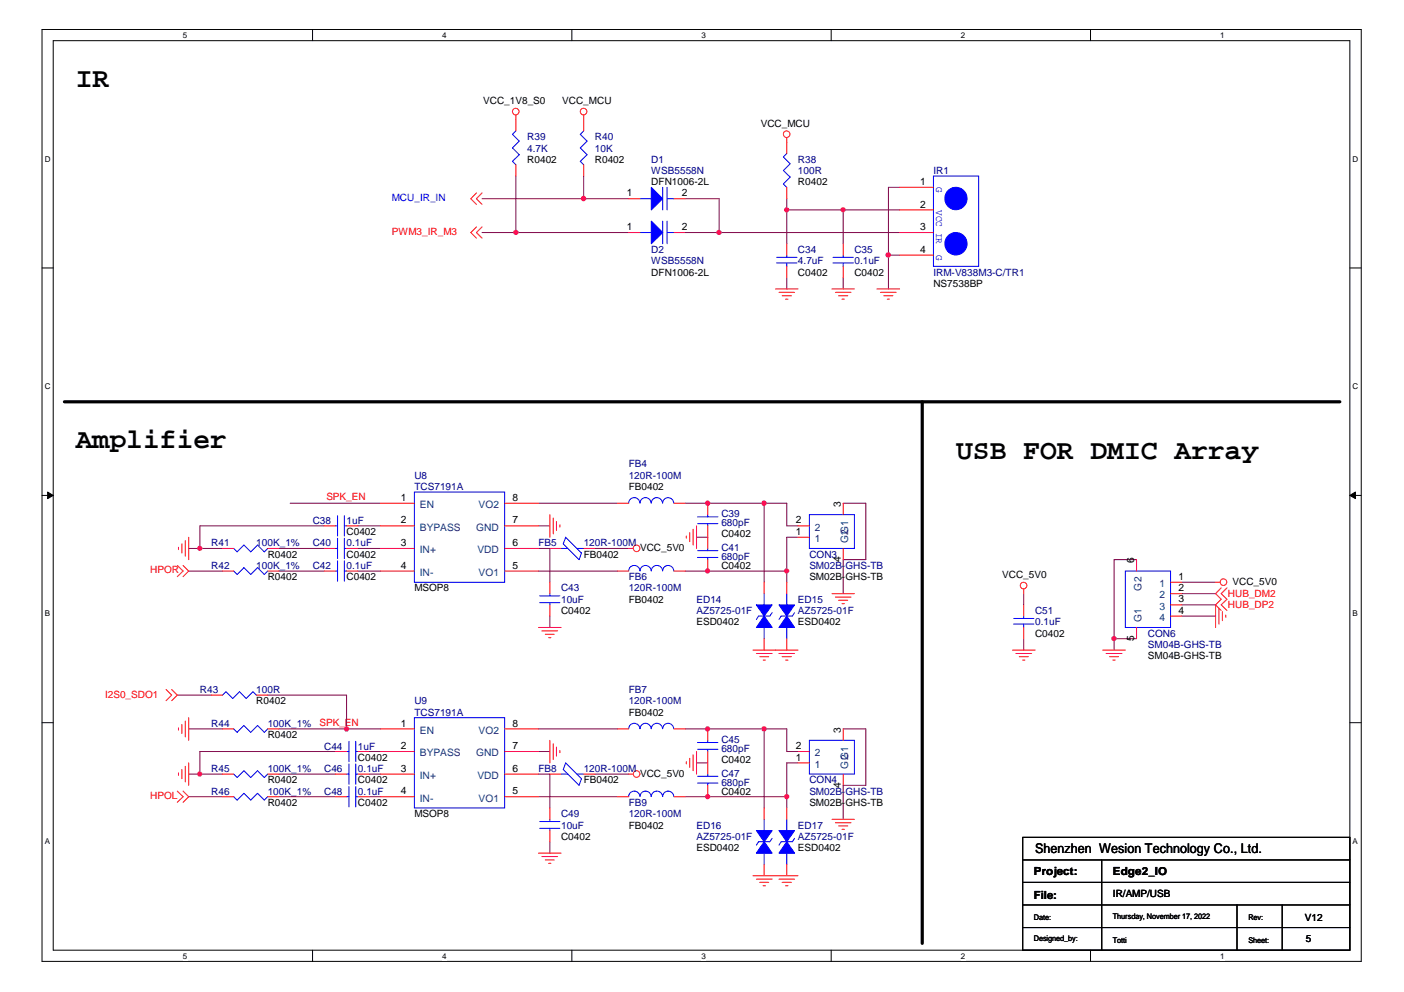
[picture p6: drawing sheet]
<svg xmlns="http://www.w3.org/2000/svg" width="297mm" height="210mm" viewBox="0 0 297 210" stroke-linecap="round" stroke-linejoin="round" font-family="sans-serif">
<path d="M8.9 6.2h279.1v197.2h-279.1zM11.3 8.6h274.3v192.5h-274.3z" fill="none" stroke="#000" stroke-width=".21"/>
<g fill="#fff">
<path d="M38.7 6.5h.9v1.9h-.9z"/>
<path d="M38.7 201.3h.9v1.9h-.9z"/>
</g>
<path d="M66.1 6.2v2.4M66.1 201.1v2.3" fill="none" stroke="#000" stroke-width=".21"/>
<g fill="#fff">
<path d="M93.6 6.5h.9v1.9h-.9z"/>
<path d="M93.6 201.3h.9v1.9h-.9z"/>
</g>
<path d="M121 6.2v2.4M121 201.1v2.3" fill="none" stroke="#000" stroke-width=".21"/>
<g fill="#fff">
<path d="M148.4 6.5h1v1.9h-1z"/>
<path d="M148.4 201.3h1v1.9h-1z"/>
</g>
<path d="M175.9 6.2v2.4M175.9 201.1v2.3" fill="none" stroke="#000" stroke-width=".21"/>
<g fill="#fff">
<path d="M203.3 6.5h.9v1.9h-.9z"/>
<path d="M203.3 201.3h.9v1.9h-.9z"/>
</g>
<path d="M230.7 6.2v2.4M230.7 201.1v2.3" fill="none" stroke="#000" stroke-width=".21"/>
<g fill="#fff">
<path d="M258.1 6.5h1v1.9h-1z"/>
<path d="M258.1 201.3h1v1.9h-1z"/>
<path d="M9.5 32.7h1.2v1.9h-1.2z"/>
<path d="M286.2 32.7h1.2v1.9h-1.2z"/>
<path d="M9.5 80.7h1.2v1.9h-1.2z"/>
<path d="M286.2 80.7h1.2v1.9h-1.2z"/>
</g>
<path d="M8.9 56.7h2.4M285.6 56.7h2.4" fill="none" stroke="#000" stroke-width=".21"/>
<g fill="#fff">
<path d="M9.5 128.9h1.1v1.9h-1.1z"/>
<path d="M286.2 128.9h1.1v1.9h-1.1z"/>
</g>
<path d="M8.9 104.8h2.4M285.6 104.8h2.4" fill="none" stroke="#000" stroke-width=".21"/>
<g fill="#000" stroke="#000" stroke-width=".21">
<path d="M10.1 104.1l1.2 .7-1.2 .7z" fill-rule="evenodd"/>
<path d="M285.6 104.8l1.2-.7v1.4z" fill-rule="evenodd"/>
</g>
<g fill="#fff">
<path d="M9.5 177h1.1v1.9h-1.1z"/>
<path d="M286.2 177h1.1v1.9h-1.1z"/>
</g>
<path d="M8.9 152.9h2.4M285.6 152.9h2.4M216.4 177.2h69.2v23.9h-69.2zM216.4 196.3h69.2M216.4 191.5h69.2M216.4 186.7h69.2M216.4 182h69.2M233.1 182v19.1M261.7 191.5v9.6M271.3 191.5v9.6" fill="none" stroke="#000" stroke-width=".21"/>
<path d="M13.6 85h269.9M195.1 85v114.6" fill="none" stroke="#000" stroke-width=".68"/>
<g fill="none" stroke="#800040" stroke-width=".21">
<path d="M109.1 37.3v11.9M123.5 37.3v4.8M190.3 39.6h-2.3v21.5M102 49.2h31M102 42.1h31M144.9 49.2h45.4M144.9 42.1h7.2v7.1M166.5 42.1v9.5M166.5 58.7v2.4M166.5 44.4h23.8M178.4 44.4v7.2M178.4 58.7v2.4"/>
<path d="M188 54h2.3M39.9 116h7.2M59 116h9.6M61.4 106.5h19.1M68.6 111.3h-26.3v4.7M75.7 116h4.8M75.7 111.3h4.8M113.9 116h2.4v7.2M113.9 111.3h2.4M113.9 106.5h16.7M125.9 116h7.1M144.9 106.5h21.6v4.8h2.3"/>
<path d="M147.4 113.7h2.3M161.7 106.5v16.7M168.8 113.7h-2.3v9.5M178.4 106.5h4.8v11.9h-4.8v7.2M240.5 118.4h-4.8v19.2M39.9 120.8h7.2M59 120.8h9.6M75.7 120.8h4.8M113.9 120.8h16.7M116.3 130.4v2.4M144.9 120.8h21.6M216.6 125.6v2.4"/>
<path d="M216.6 135.1v2.5M235.7 135.1h4.8M250 130.4h7.2M250 123.2h7.2M250 128h7.2M250 125.6h7.2M37.5 147.1h7.2M39.9 154.2h7.2M56.6 147.1h16.7v7.1M59 154.2h21.5M71 159h-28.7v4.8M78.1 159h2.4"/>
<path d="M113.9 154.2h16.7M113.9 159h2.4M144.9 154.2h21.6v4.8h2.3M161.7 154.2v16.8M178.4 154.2h4.8v12h-4.8v7.2M39.9 163.8h7.2M39.9 168.6h7.2M59 163.8h12M59 168.6h12M78.1 163.8h2.4M78.1 168.6h2.4M113.9 163.8h2.4v7.2"/>
<path d="M113.9 168.6h16.7M116.3 178.1v2.4M125.9 163.8h7.1M144.9 168.6h21.6M147.4 161.4h2.3M168.8 161.4h-2.3v9.6"/>
</g>
<g fill="#f0f" stroke="#f0f" stroke-width=".21">
<circle cx="166.4" cy="168.6" r=".45"/>
<circle cx="149.7" cy="168.6" r=".45"/>
<circle cx="161.6" cy="154.2" r=".46"/>
<circle cx="149.7" cy="154.2" r=".46"/>
<circle cx="73.3" cy="154.2" r=".47"/>
<circle cx="42.3" cy="163.8" r=".45"/>
<circle cx="161.6" cy="106.5" r=".46"/>
<circle cx="166.4" cy="120.8" r=".45"/>
<circle cx="149.7" cy="120.8" r=".45"/>
<circle cx="149.7" cy="106.5" r=".46"/>
<circle cx="42.3" cy="116" r=".45"/>
<circle cx="235.7" cy="135.1" r=".46"/>
<circle cx="152.1" cy="49.2" r=".46"/>
<circle cx="187.9" cy="53.9" r=".47"/>
<circle cx="178.4" cy="44.4" r=".45"/>
<circle cx="123.4" cy="42" r=".46"/>
<circle cx="109.1" cy="49.2" r=".46"/>
<circle cx="166.4" cy="44.4" r=".45"/>
</g>
<g fill="none" stroke="#f00" stroke-width=".21">
<path d="M109.1 24.4v3.3M109.1 34.9v2.4M123.5 24.4v3.3M123.5 34.9v2.4M166.5 29.1v3.4M166.5 39.6v2.5M190.3 39.6h7.2M100.8 48l-1.2 1.2 1.2 1.2M100.8 40.8l-1.2 1.3 1.2 1.1M102 48l-1.2 1.2 1.2 1.2M102 40.8l-1.2 1.3 1.2 1.1M133 42.1h2.4"/>
<path d="M133 49.2h2.4M142.6 42.1h2.3M142.6 49.2h2.3M166.5 51.6v2.4M166.5 56.4v2.3M178.4 51.6v2.4M178.4 56.4v2.3M190.3 44.4h7.2M190.3 49.2h7.2M190.3 54h7.2M164.1 61.1h4.7M164.8 61.9h3.3"/>
<path d="M165.5 62.6h1.9M166.2 63.3h.5M176 61.1h4.8M176.7 61.9h3.3M177.4 62.6h2M178.1 63.3h.5M185.5 61.1h4.8M186.3 61.9h3.3M187 62.6h1.9M187.7 63.3h.5M37.5 119.6l1.2 1.2-1.2 1.2M37.8 115.8v.5"/>
<path d="M38.5 115.1v1.9M38.7 119.6l1.2 1.2-1.2 1.2M39.2 114.4v3.3M39.9 113.7v4.7M47.1 116h2.3M56.6 116h2.4M68.6 116h2.4M68.6 111.3h2.4M73.3 116h2.4M73.3 111.3h2.4M80.5 116h7.2M80.5 106.5h7.2"/>
<path d="M80.5 111.3h7.2M106.8 116h7.1M106.8 106.5h7.1M106.8 111.3h7.1M116.3 108.9v4.8M116.3 116h2.4M117.1 109.6v3.4M117.7 110.3v1.9M118.4 111.1v.4M123.5 116h2.4M130.6 106.5h2.4M133 116h1"/>
<path d="M142.6 106.5h2.3M145.2 113.4v.5M145.9 112.7v1.9M146.6 112v3.3M147.4 111.3v4.7M149.7 106.5v2.4M149.7 111.3v4.7M149.7 118.4v2.4M168.8 111.3h2.4M168.8 113.7h2.4M178.4 106.5v2.4M178.4 116v2.4"/>
<path d="M240.5 118.4v2.4M47.1 120.8h2.3M56.6 120.8h2.4M68.6 120.8h2.4M73.3 120.8h2.4M80.5 120.8h7.2M106.8 120.8h7.1M113.9 132.8h4.8M114.6 133.5h3.4M115.4 134.2h1.9M116.1 134.9h.4M116.3 123.2v2.4"/>
<path d="M116.3 128v2.4M130.6 120.8h2.4M142.6 120.8h2.3M159.3 137.6h9.5M160 138.3h3.4M160.7 139h1.9M161.5 139.7h.4M161.7 123.2v2.4M161.7 135.1v2.5M164.8 138.3h3.3M165.5 139h1.9M166.2 139.7h.5"/>
<path d="M166.5 123.2v2.4M166.5 135.1v2.5M176 125.6h4.8M176.7 126.3h3.3M177.4 127h2M178.1 127.7h.5M214.2 137.6h4.8M214.9 138.3h3.4M215.6 139h2M216.4 139.7h.4M216.6 124.6v1M216.6 128v2.4"/>
<path d="M216.6 132.8v2.3M233.3 137.6h4.8M234 138.3h3.4M234.7 139h1.9M235.5 139.7h.4M240.5 132.8v2.3M247.6 125.6h2.4M247.6 123.2h2.4M247.6 128h2.4M247.6 130.4h2.4M257.2 128v4.8M257.2 123.2h.9"/>
<path d="M257.2 128l1.2 1.2M257.9 128.7v3.4M258.4 124.4l-1.2 1.2 1.2 1.2-1.2 1.2M258.6 129.4v1.9M259.3 130.1v.5M259.6 124.4l-1.2 1.2 1.2 1.2-1.2 1.2 1.2 1.2M35.1 145.9l1.2 1.2-1.2 1.2M36.3 145.9l1.2 1.2-1.2 1.2M37.8 154v.5M38.5 153.3v1.9M39.2 152.6v3.3M39.9 151.9v4.7"/>
<path d="M44.7 147.1h2.4M47.1 154.2h2.3M54.2 147.1h2.4M56.6 154.2h2.4M71 159h2.3M75.7 159h2.4M80.5 154.2h7.2M80.5 159h7.2M106.8 154.2h7.1M106.8 159h7.1M116.3 156.6v4.8M117.1 157.4v3.3"/>
<path d="M117.7 158.1v1.9M118.4 158.8v.5M130.6 154.2h2.4M142.6 154.2h2.3M146.6 159.7v3.4M147.4 159v4.8M149.7 154.2v2.4M149.7 159v4.8M168.8 159h2.4M178.4 154.2v2.4M37.5 167.4l1.2 1.2-1.2 1.2M37.8 163.5v.6"/>
<path d="M38.5 162.8v2M38.7 167.4l1.2 1.2-1.2 1.2M39.2 162.2v3.3M39.9 161.4v4.8M47.1 163.8h2.3M47.1 168.6h2.3M56.6 163.8h2.4M56.6 168.6h2.4M71 163.8h2.3M71 168.6h2.3M75.7 163.8h2.4M75.7 168.6h2.4"/>
<path d="M80.5 163.8h7.2M80.5 168.6h7.2M106.8 163.8h7.1M106.8 168.6h7.1M116.3 171v2.4M116.3 175.7v2.4M116.3 163.8h2.4M123.5 163.8h2.4M130.6 168.6h2.4M133 163.8h1M142.6 168.6h2.3M145.2 161.2v.4"/>
<path d="M145.9 160.5v1.9M149.7 166.2v2.4M161.7 171v2.4M166.5 171v2.4M168.8 161.4h2.4M176 173.4h4.8M176.7 174.1h3.3M177.4 174.8h2M178.1 175.5h.5M178.4 163.8v2.4M113.9 180.5h4.8M114.6 181.2h3.4"/>
<path d="M115.4 182h1.9M116.1 182.7h.4M159.3 185.3h9.5M160 186h3.4M160.7 186.7h1.9M161.5 187.4h.4M161.7 182.9v2.4M164.8 186h3.3M165.5 186.7h1.9M166.2 187.4h.5M166.5 182.9v2.4"/>
<circle cx="109.1" cy="23.6" r=".7"/>
<circle cx="123.5" cy="23.6" r=".7"/>
<circle cx="166.4" cy="28.4" r=".7"/>
<circle cx="134.7" cy="116" r=".7"/>
<circle cx="216.6" cy="123.9" r=".7"/>
<circle cx="258.8" cy="123.2" r=".7"/>
<circle cx="134.7" cy="163.8" r=".7"/>
</g>
<g fill="none" stroke="#00f" stroke-width=".21">
<path d="M109.1 27.7l-.7 .7 1.5 1.5-1.5 1.4 1.5 1.4-1.5 1.4 .7 .8M123.5 27.7l-.7 .7 1.4 1.5-1.4 1.4 1.4 1.4-1.4 1.4 .7 .8M140.2 39.6v4.8M141.1 39.6v4.8M166.5 32.5l-.8 .7 1.5 1.4-1.5 1.5 1.5 1.4-1.5 1.4 .8 .7M197.5 37.3h9.6v19.1h-9.6zM135.4 42.1h2.4M135.4 49.2h2.4M140.2 46.8v4.8M141.1 42.1h1.5M141.1 46.8v4.8M141.1 49.2h1.5"/>
<path d="M164.3 55.6h4.3M164.3 54.5h4.3M166.5 54v.5M166.5 55.6v.8M176.2 55.6h4.4M176.2 54.5h4.4M178.4 54v.5M178.4 55.6v.8M49.4 116l.8 .8 1.4-1.5 1.4 1.5 1.5-1.5 1.4 1.5 .7-.8M71 116h.4M71 111.3h.4M71.4 109.1v4.3"/>
<path d="M71.4 113.9v4.3M71.4 118.7v4.3M72.9 116h.4M72.9 109.1v4.3M72.9 113.9v4.3M72.9 118.7v4.3M72.9 111.3h.4M87.7 104.1h19.1v19.1h-19.1zM118.7 116h1.4M119.7 113.7l3.3 3.3-.5 1.4-3.3-3.3zM122 116h1.5M133 106.4a1.19 1.19 0 0 1 1.2-1.1 1.19 1.19 0 0 1 1.2 1.1 1.19 1.19 0 0 1 1.2-1.1 1.19 1.19 0 0 1 1.2 1.1"/>
<path d="M137.8 106.4a1.19 1.19 0 0 1 1.2-1.1 1.19 1.19 0 0 1 1.2 1.1M140.2 106.4a1.16 1.16 0 0 1 1.2-1.1 1.16 1.16 0 0 1 1.1 1.1M147.6 109.4h4.3M147.6 110.8h4.3M147.6 116.5h4.3M147.6 118h4.3M149.7 108.9v.5M149.7 110.8v.5M149.7 116v.5M149.7 118v.4M171.2 108.9h9.6v7.1h-9.6zM49.4 120.8l.8 .8 1.4-1.5 1.4 1.5 1.5-1.5 1.4 1.5 .7-.8"/>
<path d="M71 120.8h.4M72.9 120.8h.4M114.2 127.5h4.2M114.2 126.1h4.2M116.3 125.6v.5M116.3 127.5v.5M133 120.8a1.19 1.19 0 0 1 1.2-1.2 1.19 1.19 0 0 1 1.2 1.2 1.19 1.19 0 0 1 1.2-1.2 1.19 1.19 0 0 1 1.2 1.2M137.8 120.8a1.19 1.19 0 0 1 1.2-1.2 1.19 1.19 0 0 1 1.2 1.2M140.2 120.8a1.16 1.16 0 0 1 1.2-1.2 1.16 1.16 0 0 1 1.1 1.2M161.7 125.6v2.4M161.7 132.8v2.3M163.4 129.6l-.5 .8h-2.4l-.5 .7"/>
<path d="M166.5 125.6v2.4M166.5 132.8v2.3M168.1 129.6l-.5 .8h-2.3l-.5 .7M214.5 132.1h4.2M214.5 130.9h4.2M216.6 130.4v.5M216.6 132.1v.7M238.1 120.8h9.5v12h-9.5zM47.1 147.1l.7-.7 1.4 1.4 1.5-1.4 1.4 1.4 1.4-1.4 .7 .7M49.4 154.2l.8 .8 1.4-1.5 1.4 1.5 1.5-1.5 1.4 1.5 .7-.8M73.3 159h.5M73.8 156.9v4.3"/>
<path d="M75.3 156.9v4.3M75.3 159h.4M87.7 151.9h19.1v19.1h-19.1zM133 154.2a1.19 1.19 0 0 1 1.2-1.2 1.19 1.19 0 0 1 1.2 1.2 1.19 1.19 0 0 1 1.2-1.2 1.19 1.19 0 0 1 1.2 1.2M137.8 154.2a1.19 1.19 0 0 1 1.2-1.2 1.19 1.19 0 0 1 1.2 1.2M140.2 154.2a1.16 1.16 0 0 1 1.2-1.2 1.16 1.16 0 0 1 1.1 1.2M147.6 157.1h4.3M147.6 158.6h4.3M149.7 156.6v.5M149.7 158.6v.4M171.2 156.6h9.6v7.2h-9.6zM49.4 168.6l.8 .7 1.4-1.4 1.4 1.4 1.5-1.4 1.4 1.4 .7-.7"/>
<path d="M49.4 163.8l.8 .7 1.4-1.4 1.4 1.4 1.5-1.4 1.4 1.4 .7-.7M73.3 163.8h.5M73.3 168.6h.5M73.8 161.6v4.4M73.8 166.4v4.3M75.3 163.8h.4M75.3 161.6v4.4M75.3 166.4v4.3M75.3 168.6h.4M114.2 175.3h4.2M114.2 173.8h4.2M116.3 173.4v.4"/>
<path d="M116.3 175.3v.4M118.7 163.8h1.4M119.7 161.4l3.3 3.4-.5 1.4-3.3-3.4zM122 163.8h1.5M133 168.5a1.19 1.19 0 0 1 1.2-1.1 1.19 1.19 0 0 1 1.2 1.1 1.19 1.19 0 0 1 1.2-1.1 1.19 1.19 0 0 1 1.2 1.1M137.8 168.5a1.19 1.19 0 0 1 1.2-1.1 1.19 1.19 0 0 1 1.2 1.1M140.2 168.5a1.16 1.16 0 0 1 1.2-1.1 1.16 1.16 0 0 1 1.1 1.1M147.6 164.3h4.3M147.6 165.7h4.3M149.7 163.8v.5M149.7 165.7v.5M161.7 173.4v2.3"/>
<path d="M163.4 177.4l-.5 .7h-2.4l-.5 .7M166.5 173.4v2.3M168.1 177.4l-.5 .7h-2.3l-.5 .7M161.7 180.5v2.4M166.5 180.5v2.4"/>
</g>
<g fill="#00f" stroke="#00f" stroke-width=".21">
<path d="M164.8 175.7h3.3l-1.6 2.4z" fill-rule="evenodd"/>
<path d="M166.5 178.1l1.6 2.4h-3.3z" fill-rule="evenodd"/>
<path d="M160 128h3.4l-1.7 2.4z" fill-rule="evenodd"/>
<path d="M161.7 130.4l1.7 2.4h-3.4z" fill-rule="evenodd"/>
<path d="M137.8 39.6l2.4 2.5-2.4 2.3z" fill-rule="evenodd"/>
<path d="M164.8 128h3.3l-1.6 2.4z" fill-rule="evenodd"/>
<path d="M166.5 130.4l1.6 2.4h-3.3z" fill-rule="evenodd"/>
<path d="M137.8 46.8l2.4 2.4-2.4 2.4z" fill-rule="evenodd"/>
<path d="M160 175.7h3.4l-1.7 2.4z" fill-rule="evenodd"/>
<path d="M161.7 178.1l1.7 2.4h-3.4z" fill-rule="evenodd"/>
<circle cx="202.2" cy="42" r="2.36"/>
<circle cx="202.2" cy="51.6" r="2.36"/>
</g>
<g font-size="5.9">
<text x="16" y="18.4">IR</text>
<text x="16" y="94.8">Amplifier</text>
<text x="202.3" y="97.2">USB FOR DMIC Array</text>
</g>
<text font-size="2.8" x="219" y="180.4">Shenzhen Wesion Technology Co., Ltd.</text>
<g font-size="2.4">
<text x="218.7" y="185.1">Project:</text>
<text x="235.5" y="185.1">Edge2_IO</text>
<text x="218.7" y="190.1">File:</text>
</g>
<g font-size="2.2">
<text x="132.6" y="41.5">1</text>
<text x="144.2" y="41.5">2</text>
<text x="194.6" y="39.1">1</text>
<text x="194.6" y="43.9">2</text>
<text x="132.6" y="48.7">1</text>
<text x="144.2" y="48.7">2</text>
<text x="194.6" y="48.7">3</text>
<text x="194.6" y="53.5">4</text>
<text x="84.8" y="106">1</text>
<text x="108.4" y="106">8</text>
<text x="177.9" y="107.2" transform="rotate(-90 177.9 107.2)">3</text>
<text x="84.8" y="110.8">2</text>
<text x="108.4" y="110.8">7</text>
<text x="168.4" y="113.2">1</text>
<text x="168.4" y="110.8">2</text>
<text x="84.8" y="115.5">3</text>
<text x="108.4" y="115.5">6</text>
<text x="177.9" y="118.9" transform="rotate(-90 177.9 118.9)">4</text>
<text x="239.9" y="119.2" transform="rotate(-90 239.9 119.2)">6</text>
<text x="84.8" y="120.3">4</text>
<text x="108.4" y="120.3">5</text>
<text x="249.3" y="122.7">1</text>
<text x="249.3" y="125.1">2</text>
<text x="249.3" y="127.5">3</text>
<text x="249.3" y="129.9">4</text>
<text x="239.9" y="135.7" transform="rotate(-90 239.9 135.7)">5</text>
<text x="84.8" y="153.7">1</text>
<text x="108.4" y="153.7">8</text>
<text x="177.9" y="155" transform="rotate(-90 177.9 155)">3</text>
<text x="84.8" y="158.5">2</text>
<text x="108.4" y="158.5">7</text>
<text x="168.4" y="160.9">1</text>
<text x="168.4" y="158.5">2</text>
<text x="84.8" y="163.3">3</text>
<text x="108.4" y="163.3">6</text>
<text x="177.9" y="166.7" transform="rotate(-90 177.9 166.7)">4</text>
<text x="84.8" y="168.1">4</text>
<text x="108.4" y="168.1">5</text>
</g>
<g font-size="2.2" fill="#004080">
<text x="88.9" y="107.5">EN</text>
<text x="101.3" y="107.5">VO2</text>
<text x="88.9" y="112.3">BYPASS</text>
<text x="100.8" y="112.3">GND</text>
<text x="172.4" y="112.3">2</text>
<text x="179.4" y="113" transform="rotate(-90 179.4 113)">G1</text>
<text x="88.9" y="117.1">IN+</text>
<text x="101" y="117.1">VDD</text>
<text x="172.4" y="114.7">1</text>
<text x="179.4" y="114.9" transform="rotate(-90 179.4 114.9)">G2</text>
<text x="88.9" y="121.8">IN-</text>
<text x="101.3" y="121.8">VO1</text>
<text x="241.5" y="125" transform="rotate(-90 241.5 125)">G2</text>
<text x="245.3" y="124.2">1</text>
<text x="241.5" y="131.6" transform="rotate(-90 241.5 131.6)">G1</text>
<text x="245.3" y="126.6">2</text>
<text x="245.3" y="129">3</text>
<text x="245.3" y="131.4">4</text>
<text x="88.9" y="155.3">EN</text>
<text x="101.3" y="155.3">VO2</text>
<text x="88.9" y="160">BYPASS</text>
<text x="100.8" y="160">GND</text>
<text x="172.4" y="160">2</text>
<text x="179.4" y="160.8" transform="rotate(-90 179.4 160.8)">G1</text>
<text x="88.9" y="164.8">IN+</text>
<text x="101" y="164.8">VDD</text>
<text x="172.4" y="162.4">1</text>
<text x="179.4" y="162.6" transform="rotate(-90 179.4 162.6)">G2</text>
<text x="88.9" y="169.6">IN-</text>
<text x="101.3" y="169.6">VO1</text>
</g>
<g font-size="2.1">
<text x="102.2" y="22">VCC_1V8_S0</text>
<text x="119" y="22">VCC_MCU</text>
<text x="161" y="26.8">VCC_MCU</text>
<text x="111.5" y="34.4">R0402</text>
<text x="125.9" y="34.4">R0402</text>
<text x="137.8" y="39.2">DFN1006-2L</text>
<text x="168.8" y="39.2">R0402</text>
<text x="137.8" y="58.3">DFN1006-2L</text>
<text x="168.8" y="58.3">C0402</text>
<text x="180.8" y="58.3">C0402</text>
<text x="197.5" y="60.7">NS7538BP</text>
<text x="133" y="103.7">FB0402</text>
<text x="73.3" y="113.2">C0402</text>
<text x="152.6" y="113.7">C0402</text>
<text x="56.6" y="118">R0402</text>
<text x="73.3" y="118">C0402</text>
<text x="123.5" y="118">FB0402</text>
<text x="135.4" y="116.6">VCC_5V0</text>
<text x="56.6" y="122.8">R0402</text>
<text x="73.3" y="122.8">C0402</text>
<text x="87.7" y="125.2">MSOP8</text>
<text x="152.6" y="120.4">C0402</text>
<text x="171.2" y="122.8">SM02B-</text>
<text x="178.9" y="122.8">GHS-TB</text>
<text x="212" y="122.3">VCC_5V0</text>
<text x="260.8" y="123.7">VCC_5V0</text>
<text x="118.7" y="129.9">C0402</text>
<text x="133" y="127.6">FB0402</text>
<text x="147.4" y="132.3">ESD0402</text>
<text x="168.8" y="132.3">ESD0402</text>
<text x="219" y="134.7">C0402</text>
<text x="242.9" y="139.5">SM04B-GHS-TB</text>
<text x="54.2" y="149">R0402</text>
<text x="133" y="151.4">FB0402</text>
<text x="56.6" y="156.2">R0402</text>
<text x="75.7" y="161">C0402</text>
<text x="152.6" y="161.4">C0402</text>
<text x="56.6" y="165.7">R0402</text>
<text x="75.7" y="165.7">C0402</text>
<text x="123.5" y="165.7">FB0402</text>
<text x="135.4" y="164.3">VCC_5V0</text>
<text x="56.6" y="170.5">R0402</text>
<text x="75.7" y="170.5">C0402</text>
<text x="87.7" y="172.9">MSOP8</text>
<text x="152.6" y="168.1">C0402</text>
<text x="171.2" y="170.5">SM02B-</text>
<text x="178.9" y="170.5">GHS-TB</text>
<text x="118.7" y="177.7">C0402</text>
<text x="133" y="175.3">FB0402</text>
<text x="147.4" y="180.1">ESD0402</text>
<text x="168.8" y="180.1">ESD0402</text>
<text x="235.5" y="189.9">IR/AMP/USB</text>
<text x="276.1" y="194.9">V12</text>
<text x="276.3" y="199.4">5</text>
</g>
<g font-size="2.1" fill="#000080">
<text x="111.5" y="29.6">R39</text>
<text x="125.9" y="29.6">R40</text>
<text x="111.5" y="32.1">4.7K</text>
<text x="125.9" y="32.1">10K</text>
<text x="137.8" y="34.4">D1</text>
<text x="168.8" y="34.4">R38</text>
<text x="137.8" y="36.8">WSB5558N</text>
<text x="168.8" y="36.8">100R</text>
<text x="197.5" y="36.8">IR1</text>
<text x="137.8" y="53.5">D2</text>
<text x="168.8" y="53.5">C34</text>
<text x="180.8" y="53.5">C35</text>
<text x="137.8" y="55.9">WSB5558N</text>
<text x="168.8" y="55.9">4.7uF</text>
<text x="180.8" y="55.9">0.1uF</text>
<text x="197.5" y="58.3">IRM-V838M3-C/TR1</text>
<text x="87.7" y="101.3">U8</text>
<text x="133" y="98.9">FB4</text>
<text x="133" y="101.3">120R-100M</text>
<text x="87.7" y="103.7">TCS7191A</text>
<text x="66.2" y="110.8">C38</text>
<text x="73.3" y="110.8">1uF</text>
<text x="152.6" y="109.4">C39</text>
<text x="152.6" y="111.3">680pF</text>
<text x="44.7" y="115.6">R41</text>
<text x="54.2" y="115.6">100K_1%</text>
<text x="66.2" y="115.6">C40</text>
<text x="73.3" y="115.6">0.1uF</text>
<text x="113.9" y="115.6">FB5</text>
<text x="123.5" y="115.6">120R-100M</text>
<text x="152.6" y="116.6">C41</text>
<text x="152.6" y="118.5">680pF</text>
<text x="171.2" y="118">CON3</text>
<text x="44.7" y="120.4">R42</text>
<text x="54.2" y="120.4">100K_1%</text>
<text x="66.2" y="120.4">C42</text>
<text x="73.3" y="120.4">0.1uF</text>
<text x="118.7" y="125.2">C43</text>
<text x="133" y="122.8">FB6</text>
<text x="133" y="125.2">120R-100M</text>
<text x="171.2" y="120.4">SM02B-</text>
<text x="178.9" y="120.4">GHS-TB</text>
<text x="118.7" y="127.6">10uF</text>
<text x="147.4" y="127.6">ED14</text>
<text x="147.4" y="129.9">AZ5725-01F</text>
<text x="168.8" y="127.6">ED15</text>
<text x="168.8" y="129.9">AZ5725-01F</text>
<text x="219" y="129.9">C51</text>
<text x="219" y="132.3">0.1uF</text>
<text x="242.9" y="134.7">CON6</text>
<text x="242.9" y="137.1">SM04B-GHS-TB</text>
<text x="42.3" y="146.7">R43</text>
<text x="54.2" y="146.7">100R</text>
<text x="87.7" y="149">U9</text>
<text x="133" y="146.7">FB7</text>
<text x="133" y="149">120R-100M</text>
<text x="44.7" y="153.8">R44</text>
<text x="56.6" y="153.8">100K_1%</text>
<text x="87.7" y="151.4">TCS7191A</text>
<text x="68.6" y="158.6">C44</text>
<text x="75.7" y="158.6">1uF</text>
<text x="152.6" y="157.2">C45</text>
<text x="152.6" y="159.1">680pF</text>
<text x="44.7" y="163.4">R45</text>
<text x="56.6" y="163.4">100K_1%</text>
<text x="68.6" y="163.4">C46</text>
<text x="75.7" y="163.4">0.1uF</text>
<text x="113.9" y="163.4">FB8</text>
<text x="123.5" y="163.4">120R-100M</text>
<text x="152.6" y="164.3">C47</text>
<text x="152.6" y="166.2">680pF</text>
<text x="171.2" y="165.7">CON4</text>
<text x="44.7" y="168.1">R46</text>
<text x="56.6" y="168.1">100K_1%</text>
<text x="68.6" y="168.1">C48</text>
<text x="75.7" y="168.1">0.1uF</text>
<text x="118.7" y="172.9">C49</text>
<text x="133" y="170.5">FB9</text>
<text x="133" y="172.9">120R-100M</text>
<text x="171.2" y="168.1">SM02B-</text>
<text x="178.9" y="168.1">GHS-TB</text>
<text x="118.7" y="175.3">10uF</text>
<text x="147.4" y="175.3">ED16</text>
<text x="147.4" y="177.7">AZ5725-01F</text>
<text x="168.8" y="175.3">ED17</text>
<text x="168.8" y="177.7">AZ5725-01F</text>
</g>
<g font-size="2.1" fill="#00f">
<text x="198.1" y="39.6" transform="rotate(90 198.1 39.6)">G</text>
<text x="82.9" y="42.6">MCU_IR_IN</text>
<text x="198.1" y="44.4" transform="rotate(90 198.1 44.4)">VCC IR</text>
<text x="198.1" y="54" transform="rotate(90 198.1 54)">G</text>
</g>
<g font-size="2.1" fill="#f00">
<text x="82.9" y="49.7">PWM3_IR_M3</text>
<text x="69" y="105.8">SPK_EN</text>
<text x="31.8" y="121.3">HPOR</text>
<text x="259.8" y="128.7">HUB_DP2</text>
<text x="259.8" y="126.3">HUB_DM2</text>
<text x="22.2" y="147.6">I2S0_SDO1</text>
<text x="67.6" y="153.6">SPK_EN</text>
<text x="31.8" y="169.1">HPOL</text>
</g>
<g font-size="1.7">
<text x="38.7" y="8">5</text>
<text x="93.6" y="8">4</text>
<text x="148.4" y="8">3</text>
<text x="203.3" y="8">2</text>
<text x="258.1" y="8">1</text>
<text x="9.5" y="34.2">D</text>
<text x="286.2" y="34.2">D</text>
<text x="9.5" y="82.3">C</text>
<text x="286.2" y="82.3">C</text>
<text x="9.5" y="130.4">B</text>
<text x="286.2" y="130.4">B</text>
<text x="9.5" y="178.5">A</text>
<text x="286.2" y="178.5">A</text>
<text x="218.7" y="194.7">Date:</text>
<text x="235.5" y="194.4">Thursday, November 17, 2022</text>
<text x="264.1" y="194.7">Rev:</text>
<text x="38.7" y="202.8">5</text>
<text x="93.6" y="202.8">4</text>
<text x="148.4" y="202.8">3</text>
<text x="203.3" y="202.8">2</text>
<text x="218.7" y="199.2">Designed_by:</text>
<text x="235.5" y="199.4">Totti</text>
<text x="258.1" y="202.8">1</text>
<text x="264.1" y="199.4">Sheet:</text>
</g>
</svg>
